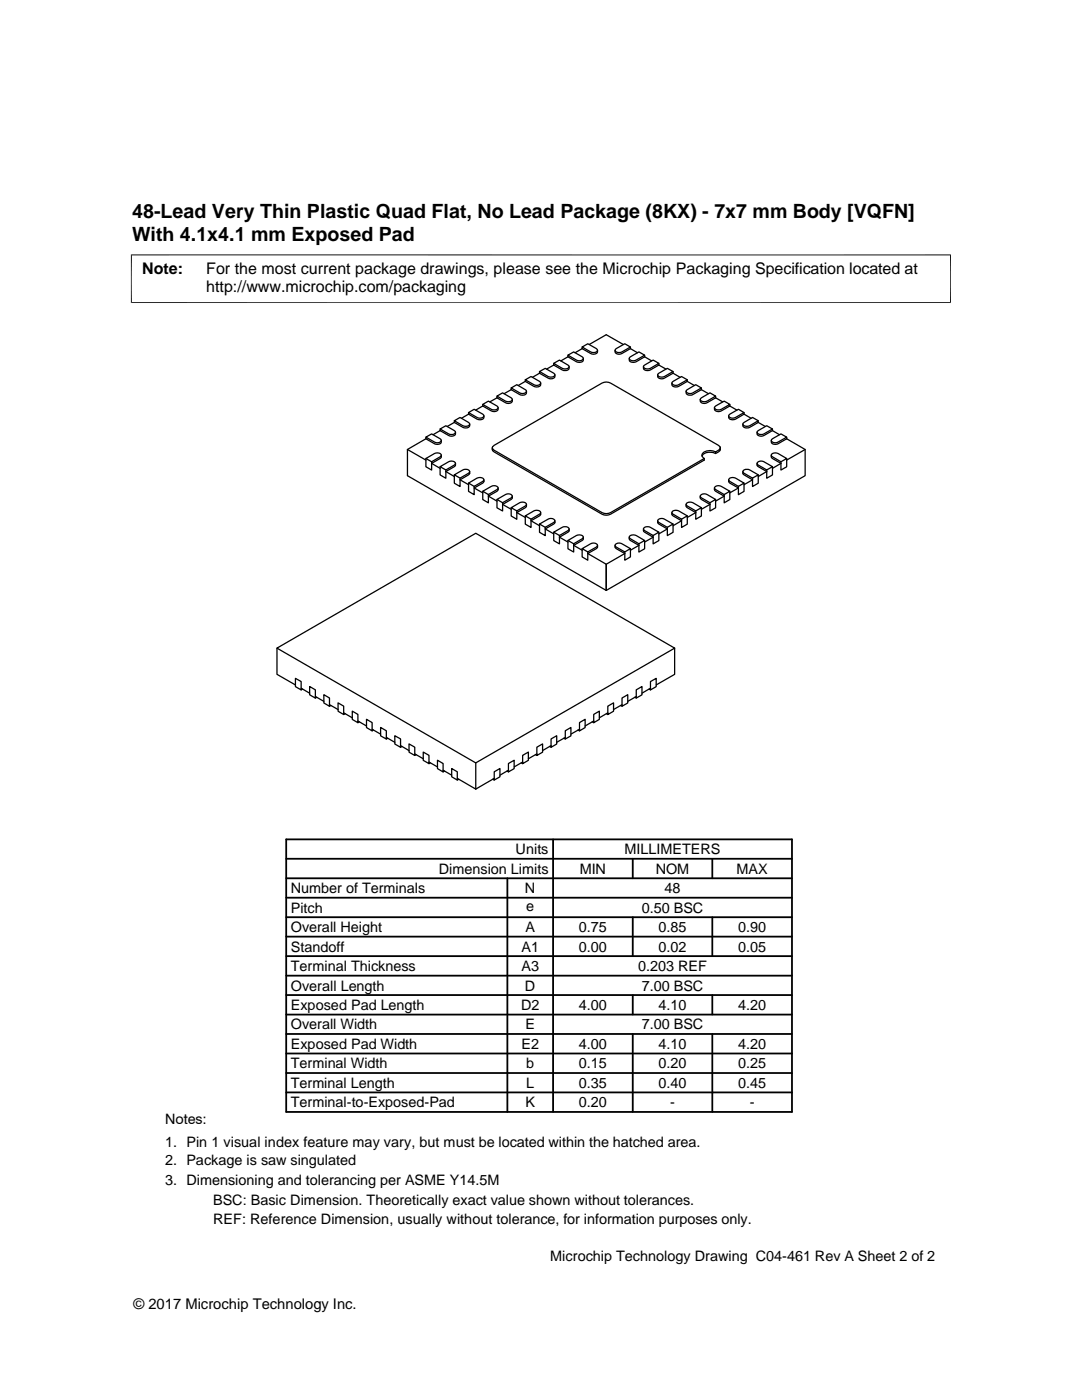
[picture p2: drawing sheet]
<svg xmlns="http://www.w3.org/2000/svg" width="216mm" height="279mm" viewBox="0 0 216 279" stroke-linecap="round" stroke-linejoin="round" font-family="sans-serif">
<g fill="none" stroke="#000" stroke-width=".25">
<path d="M99.2 79.1l1.1-.7 1.7 1 .2 .3a.98 .98 0 0 1-1.3 .4zM99.2 79.4l1.9 1.1a.76 .76 0 0 0 .8-.1 .76 .76 0 0 0 .3-.7M99.2 79.1v.3M99.2 79.4l-1.5 .8M102 77.4l1.1-.6 1.7 1 .3 .3a.92 .92 0 0 1-1.4 .3zM102 77.8l1.9 1a.76 .76 0 0 0 .8 0 .76 .76 0 0 0 .4-.7M102 77.4v.4M102 77.8l-1.4 .8M104.8 75.8l1.2-.7 1.7 1 .2 .4a.92 .92 0 0 1-1.4 .3zM104.8 76.1l2 1.1a.74 .74 0 0 0 .8 0 .74 .74 0 0 0 .3-.7M104.8 76.1l-1.4 .8M104.8 75.8v.3"/>
<path d="M107.7 74.1l1.1-.6 1.7 1 .2 .3a.94 .94 0 0 1-1.3 .3zM107.7 74.5l1.9 1.1a.76 .76 0 0 0 .8-.1 .76 .76 0 0 0 .3-.7M107.7 74.1v.4M107.7 74.5l-1.5 .8M110.5 72.5l1.1-.6 1.7 1 .3 .3a.98 .98 0 0 1-1.4 .3zM110.5 72.9l1.9 1a.76 .76 0 0 0 .8 0 .76 .76 0 0 0 .4-.7M110.5 72.5v.4M110.5 72.9l-1.4 .8M113.3 70.9l1.2-.7 1.7 1 .2 .3a.95 .95 0 0 1-1.4 .4zM113.3 71.2l1.7 1 .6 .1a.66 .66 0 0 0 .8-.8M113.3 71.2l-1.4 .8M113.3 70.9v.3"/>
<path d="M116.2 69.3l1.1-.7 1.7 1 .2 .3a.95 .95 0 0 1-1.3 .3zM116.2 69.6l1.9 1.1a.75 .75 0 0 0 .8-.1 .75 .75 0 0 0 .3-.7M116.2 69.6l-1.5 .8M116.2 69.3v.3M122.8 69.7l1.9-1.1 1.1 .7-2 1a.67 .67 0 0 1-.7 .1 .67 .67 0 0 1-.3-.7zM124.4 68.7l-3.4-1.9-3.4 1.9M125.6 71.4l1.9-1.2 1.1 .7-1.9 1.1a.7 .7 0 0 1-1.1-.6zM125.8 69.6l-2 1.1a.75 .75 0 0 1-.7-.1 .75 .75 0 0 1-.4-.7M125.8 69.6l1.4 .8M125.8 69.3v.3M128.4 73l1.9-1.1 1.2 .6-1.7 1-.6 .1a.59 .59 0 0 1-.8-.6zM128.6 71.2l-1.7 1-.5 .1a.66 .66 0 0 1-.8-.8"/>
<path d="M128.6 70.9v.3M128.6 71.2l1.4 .8M131.3 74.7l1.9-1.2 1.1 .6-1.9 1.1a.68 .68 0 0 1-.8 .1 .68 .68 0 0 1-.3-.6zM131.5 72.5v.4M131.5 72.9l1.4 .8M131.5 72.9l-2 1a.76 .76 0 0 1-.8 0 .76 .76 0 0 1-.3-.7M134.1 76.3l1.9-1.2 1.1 .7-1.9 1.1a.7 .7 0 0 1-1.1-.6zM134.3 74.1v.4M134.3 74.5l1.4 .8M134.3 74.5l-1.9 1.1a.76 .76 0 0 1-.8-.1 .76 .76 0 0 1-.4-.7M136.9 77.9l1.9-1.1 1.2 .6-2 1.1a.7 .7 0 0 1-1.1-.6zM137.1 76.1l1.5 .8"/>
<path d="M137.1 75.8v.3M137.1 76.1l-1.9 1.1a.74 .74 0 0 1-.8 0 .74 .74 0 0 1-.3-.7M139.8 79.6l1.9-1.2 1.1 .7-2 1a.66 .66 0 0 1-.7 .1 .66 .66 0 0 1-.3-.6zM140 77.8l-2 1a.76 .76 0 0 1-.8 0 .76 .76 0 0 1-.3-.7M140 77.4v.4M140 77.8l1.4 .8M142.8 79.4l1.4 .8M142.8 79.1v.3M142.8 79.4l-2 1.1a.76 .76 0 0 1-.8-.1 .76 .76 0 0 1-.3-.7M81.3 89.7v5.2l39.7 22.9M81.3 89.7l3.7 2.1M85 87.2l1.1-.6 1.7 1 .3 .3a.92 .92 0 0 1-1.4 .3z"/>
<path d="M85 87.6l1.9 1a.74 .74 0 0 0 .8 0 .74 .74 0 0 0 .4-.7M85 87.6l-3.7 2.1M85 87.2v.4M85 91.5v1.7l1.1 .6v-1.6M85 91.5l1.9-1.1a.69 .69 0 0 1 .8 0 .69 .69 0 0 1 .3 .6l-1.9 1.2zM87.8 85.6l1.2-.6 1.7 .9 .2 .4a.94 .94 0 0 1-1.4 .3zM87.8 85.9l1.7 1 .6 .2a.69 .69 0 0 0 .8-.8M87.8 85.6v.3M87.8 85.9l-1.4 .9M87.8 93.1v1.7l1.2 .6v-1.6M87.8 93.1l2-1a.7 .7 0 0 1 1 .5l-1.8 1.2zM88.1 90.8l-.1 .5-.2 .2-1.7 1 1.7 1"/>
<path d="M90.7 84l1.1-.7 1.7 1 .2 .3a.98 .98 0 0 1-1.3 .4zM90.7 84.3l1.9 1.1a.76 .76 0 0 0 .8 0 .76 .76 0 0 0 .3-.8M90.7 84v.3M90.7 84.3l-1.5 .8M90.7 94.8v1.6l1.1 .7v-1.7M90.7 94.8l1.9-1.1a.67 .67 0 0 1 .7-.1 .67 .67 0 0 1 .4 .7l-1.9 1.1zM90.9 92.5l-.1 .5-.1 .1-1.7 1 1.7 1M93.5 82.7l-1.4 .8M93.5 82.3v.4M93.5 82.3l1.1-.6 1.7 1 .3 .3a.95 .95 0 0 1-1.4 .3zM93.5 82.7l1.9 1a.74 .74 0 0 0 .8 0 .74 .74 0 0 0 .4-.7M93.5 96.4v1.7l1.1 .6v-1.6"/>
<path d="M93.5 96.4l1.9-1.1a.66 .66 0 0 1 .8 0 .66 .66 0 0 1 .3 .6l-1.9 1.2zM93.7 94.1v.3l-.2 .4-1.7 1 1.7 .9M96.3 80.7l1.2-.6 1.7 .9 .2 .4a.95 .95 0 0 1-1.4 .3zM96.3 81l2 1.1a.75 .75 0 0 0 .8 0 .75 .75 0 0 0 .3-.7M96.3 98v1.7l1.2 .7v-1.7M96.3 81l-1.4 .9M96.3 80.7v.3M96.3 98l2-1a.67 .67 0 0 1 .7-.1 .67 .67 0 0 1 .3 .7l-1.8 1.1zM96.6 95.8v.3l-.3 .3-1.7 1 1.7 1M99.2 99.7l1.9-1.1a.67 .67 0 0 1 .7 0 .67 .67 0 0 1 .4 .6l-1.9 1.1zM99.2 99.7v1.6l1.1 .7v-1.7M99.4 97.4v.3l-.2 .3-1.7 1 1.7 1"/>
<path d="M102.2 99v.4l-.2 .3-1.7 1 1.7 .9M139.7 99v.4l.3 .3 1.7 1-1.7 .9M139.8 98.9a1.03 1.03 0 0 1 1.3-.2l1.7 1-1.1 .6-1.7-.9-.3-.4zM142.6 97.4v.3l.2 .3 1.7 1-1.7 1M142.6 97.2a1.08 1.08 0 0 1 1.3-.1l1.7 .9-1.1 .7-1.7-1-.2-.3zM142.6 81.2l1.9-1.1 1.1 .6-1.9 1.1a.67 .67 0 0 1-.7 0 .67 .67 0 0 1-.4-.6zM142.8 90.2v.3M142.8 99.7v1.6l-1.1 .7v-1.7M143.7 89.4l-.3-.5-21.6-12.4a1.84 1.84 0 0 0-1.7 0l-21.5 12.4-.4 .5M143.7 89.4l-.1 .2-.8 .6a2.05 2.05 0 0 0-2.7 .5v.3l.4 .5-18.7 10.8a1.84 1.84 0 0 1-1.7 0l-21.5-12.4-.4-.5a.69 .69 0 0 0 .4 .8l21.5 12.4a1.84 1.84 0 0 0 1.7 0l18.7-10.8v-.3M143.7 89.4a.69 .69 0 0 1-.3 .8l-.6 .3a2.14 2.14 0 0 0-2.7 .5M145.4 95.8v.3l.2 .3 1.7 1-1.7 1"/>
<path d="M145.5 95.6a1.11 1.11 0 0 1 1.3-.2l1.7 1-1.2 .7-1.7-1-.2-.3zM145.5 82.8l1.8-1.1 1.2 .6-2 1.1a.67 .67 0 0 1-.7 .1 .67 .67 0 0 1-.3-.7zM145.6 98v1.7l-1.1 .7v-1.7M145.6 80.7v.3M145.6 81l1.4 .9M145.6 81l-1.9 1.1a.75 .75 0 0 1-.8 0 .75 .75 0 0 1-.3-.7M148.2 94.1l.1 .5 1.9 1.2-1.7 .9M148.3 94a1.08 1.08 0 0 1 1.3-.2l1.7 1-1.1 .6-1.7-1-.2-.1zM148.3 84.5l1.9-1.2 1.1 .7-1.7 1-.6 .1a.59 .59 0 0 1-.7-.6zM148.5 96.4v1.7l-1.2 .6v-1.6M148.5 82.7l1.4 .8M148.5 82.3v.4"/>
<path d="M148.5 82.7l-2 1a.74 .74 0 0 1-.8 0 .74 .74 0 0 1-.3-.7M151.1 92.5v.5l.2 .1 1.7 1-1.7 1M151.1 92.3a1.08 1.08 0 0 1 1.3-.1l1.7 .9-1.1 .7-1.7-1-.2-.2zM151.1 86.1l1.9-1.1 1.1 .6-1.9 1.1a.7 .7 0 0 1-1.1-.6zM151.3 94.8v1.6l-1.1 .7v-1.7M151.3 84v.3M151.3 84.3l1.4 .8M151.3 84.3l-1.9 1.1a.76 .76 0 0 1-.8 0 .76 .76 0 0 1-.4-.8M153.9 90.8v.5l.2 .2 1.7 1-1.7 1M153.9 90.7a1.11 1.11 0 0 1 1.4-.2l1.7 1-1.2 .7-1.9-1.2zM153.9 87.7l1.9-1.1 1.2 .6-2 1.1a.7 .7 0 0 1-1.1-.6zM154.1 93.1v1.7l-1.1 .6v-1.6"/>
<path d="M154.1 85.6v.3M154.1 85.9l1.5 .9M154.1 85.9l-1.7 1-.5 .2a.69 .69 0 0 1-.8-.8M157 91.5v1.7l-1.2 .6v-1.6M157 87.2v.4M157 87.6l-2 1a.74 .74 0 0 1-.8 0 .74 .74 0 0 1-.3-.7M157 87.6l3.7 2.1v5.2l-39.7 22.9M160.7 89.7l-3.7 2.1M102 101.3v1.7l1.1 .6v-1.6M102 101.3l1.9-1.1a.68 .68 0 0 1 .7 0 .68 .68 0 0 1 .4 .6l-1.9 1.2zM104.8 103v1.6l1.2 .7v-1.7M104.8 103l2-1.1a.69 .69 0 0 1 .7-.1 .69 .69 0 0 1 .3 .7l-1.8 1.1z"/>
<path d="M105.1 100.7l-.1 .5-.2 .1-1.7 1 1.7 1M107.7 104.6v1.6l1.1 .7v-1.7M107.7 104.6l1.9-1.1a.7 .7 0 0 1 1.1 .6l-1.9 1.1zM107.9 102.3l-.1 .5-.1 .2-1.7 .9 1.7 1M110.5 106.2v1.7l1.1 .6v-1.6M110.5 106.2l1.9-1.1a.7 .7 0 0 1 1.1 .6l-1.9 1.2zM110.7 103.9v.5l-.2 .2-1.7 1 1.7 1M113.3 107.9v1.6l1.2 .7v-1.7M113.3 107.9l1.7-1 .6-.2a.59 .59 0 0 1 .8 .7l-1.9 1.1zM113.6 105.6l-.1 .5-1.9 1.1 1.7 1M116.2 109.5v1.6l1.1 .7v-1.6M116.2 109.5l1.9-1.1a.67 .67 0 0 1 .7 0 .67 .67 0 0 1 .4 .6l-1.9 1.2z"/>
<path d="M116.4 107.2v.5l-.2 .2-1.7 .9 1.7 1M119.2 108.8v.4l-.2 .3-1.7 1 3.7 2.1v5.2M122.7 108.8v.4l.3 .3 1.7 1-3.7 2.1v5.2M122.8 108.7a1.08 1.08 0 0 1 1.3-.2l1.7 1-1.1 .7-1.7-1-.3-.4zM125.6 107.2v.5l.2 .2 1.7 .9-1.7 1M125.6 107l.4-.2h.7l1.9 1.1-1.1 .6-1.7-1-.2-.1zM125.8 109.5v1.6l-1.1 .7v-1.6M128.4 105.6v.5l1.9 1.1M128.4 105.4a1.08 1.08 0 0 1 1.4-.2l1.7 1-1.2 .7-1.7-1-.2-.2zM128.6 107.9v1.6l-1.1 .7v-1.7M130.3 107.2l-1.7 1M131.2 103.9l.1 .5 .2 .2 1.7 1-1.7 1"/>
<path d="M131.3 103.8a1.03 1.03 0 0 1 1.3-.2l1.7 1-1.1 .6-1.7-.9-.2-.2zM131.5 106.2v1.7l-1.2 .6v-1.6M134.1 102.3v.5l.2 .2 1.7 .9-1.7 1M134.1 102.1a1.11 1.11 0 0 1 1.3-.1l1.7 1-1.1 .6-1.9-1.1zM134.3 104.6v1.6l-1.1 .7v-1.7M136.9 100.7v.5l.2 .1 1.7 1-1.7 1M136.9 100.5a1.11 1.11 0 0 1 1.4-.2l1.7 1-1.2 .7-1.7-1-.2-.2zM137.1 103v1.6l-1.1 .7v-1.7M140 101.3v1.7l-1.2 .6v-1.6M55.3 129.3l39.6-22.9 39.7 22.9-39.7 23zM55.3 129.3v5.3l3.6 2.1M58.9 135.4l1.2 .6v1.7l-1.2-.7z"/>
<path d="M60.1 137.4l1.7 .9M60.4 137.5l-.3 .2M61.8 137l1.1 .7v1.6l-1.1-.6zM62.9 139l1.7 1M63.2 139.1l-.3 .2M64.6 138.6l1.1 .7v1.6l-1.1-.6zM124.1 139.3l1.2-.7v1.7l-1.2 .6zM126.7 139.1l.3 .2M127 137.7l1.1-.7v1.7l-1.1 .6zM127 139l-1.7 1M129.5 137.5l.3 .2M129.8 137.4l-1.7 .9"/>
<path d="M129.8 136l1.1-.6v1.6l-1.1 .7zM134.6 129.3v5.3l-3.7 2.1M65.7 140.6l1.8 1M66 140.8l-.3 .1M67.5 140.3l1.1 .6v1.7l-1.1-.7zM68.6 142.3l1.7 1M68.9 142.4l-.3 .2M70.3 141.9l1.1 .7v1.6l-1.1-.6zM71.4 143.9l1.7 1M71.7 144.1l-.3 .1M73.1 143.6l1.2 .6v1.7l-1.2-.7zM74.3 145.5l1.6 1"/>
<path d="M74.5 145.7l-.2 .2M75.9 145.2l1.2 .6v1.7l-1.2-.6zM77.1 147.2l1.7 .9M77.4 147.3l-.3 .2M78.8 146.8l1.1 .7v1.6l-1.1-.6zM79.9 148.8l1.7 1M80.2 149l-.3 .1M81.6 148.5l1.2 .6v1.7l-1.2-.7zM82.8 150.5l1.7 .9M83 150.6l-.2 .2M84.5 150.1l1.1 .6v1.7l-1.1-.7zM85.6 152.1l1.7 1"/>
<path d="M85.9 152.3l-.3 .1M87.3 151.7l1.1 .7v1.7l-1.1-.7zM88.4 153.7l1.7 1M88.7 153.9l-.3 .2M90.1 153.4l1.1 .6v1.7l-1.1-.7zM91.2 155.3l3.7 2.2M91.5 155.5l-.3 .2M94.9 152.3v5.2M98.3 155.5l.3 .2M98.6 155.3l-3.7 2.2M98.6 154l1.2-.6v1.6l-1.2 .7zM101.2 153.9l.3 .2"/>
<path d="M101.5 152.4l1.1-.7v1.7l-1.1 .7zM101.5 153.7l-1.7 1M104 152.3l.3 .1M104.3 150.7l1.1-.6v1.6l-1.1 .7zM104.3 152.1l-1.7 1M106.8 150.6l.3 .2M107.1 149.1l1.2-.6v1.6l-1.2 .7zM107.1 150.5l-1.7 .9M109.7 149l.3 .1M110 147.5l1.1-.7v1.7l-1.1 .6zM110 148.8l-1.7 1M112.5 147.3l.3 .2"/>
<path d="M112.8 145.8l1.1-.6v1.7l-1.1 .6zM112.8 147.2l-1.7 .9M115.3 145.7l.3 .2M115.6 144.2l1.2-.6v1.6l-1.2 .7zM115.6 145.5l-1.7 1M118.2 144.1l.3 .1M118.5 142.6l1.1-.7v1.7l-1.1 .6zM118.5 143.9l-1.7 1M121 142.4l.3 .2M121.3 140.9l1.1-.6v1.6l-1.1 .7zM121.3 142.3l-1.7 1M123.8 140.8l.3 .1"/>
<path d="M124.1 140.6l-1.7 1"/>
</g>
<path d="M26.1 50.9h163.7M26.2 50.8v9.7M189.7 50.8v9.7M26.1 60.4h163.7" fill="none" stroke="#000" stroke-width=".2"/>
<g fill="none" stroke="#000" stroke-width=".36">
<path d="M57.1 179.2h100.9M57.1 175.3h100.9M57.1 171.4h100.9M57.1 167.5h100.9v54.4h-100.9zM101.2 175.3v46.6M110.4 167.5v54.4M126.3 171.4v3.9M142.1 171.4v3.9M57.1 186.9h100.9M57.1 183h100.9M57.1 198.6h100.9M57.1 194.7h100.9"/>
<path d="M57.1 190.8h100.9M126.3 183v7.8M126.3 198.6v3.9M142.1 183v7.8M142.1 198.6v3.9M57.1 214.1h100.9M57.1 206.4h100.9M57.1 202.5h100.9M57.1 210.2h100.9M57.1 218h100.9M126.3 206.4v15.5M142.1 206.4v15.5"/>
</g>
<g font-size="3.9">
<text x="26.4" y="43.5">48-Lead Very Thin Plastic Quad Flat, No Lead Package (8KX) - 7x7 mm Body [VQFN]</text>
<text x="26.4" y="48">With 4.1x4.1 mm Exposed Pad</text>
</g>
<g font-size="3.2">
<text x="28.4" y="54.6">Note:</text>
<text x="41.1" y="58.3">http://www.microchip.com/packaging</text>
<text x="41.1" y="54.6">For the most current package drawings, please see the Microchip Packaging Specification located at</text>
</g>
<g font-size="2.9">
<text x="102.9" y="170.5">Units</text>
<text x="124.6" y="170.5">MILLIMETERS</text>
<text x="58" y="178.2">Number of Terminals</text>
<text x="87.6" y="174.4">Dimension Limits</text>
<text x="104.8" y="178.2">N</text>
<text x="115.7" y="174.4">MIN</text>
<text x="130.8" y="174.4">NOM</text>
<text x="132.6" y="178.2">48</text>
<text x="147" y="174.4">MAX</text>
<text x="58" y="182.1">Pitch</text>
<text x="105" y="181.8">e</text>
<text x="128" y="182.1">0.50 BSC</text>
<text x="58" y="186">Overall Height</text>
<text x="58" y="189.9">Standoff</text>
<text x="104.1" y="189.9">A1</text>
<text x="104.8" y="186">A</text>
<text x="115.5" y="186">0.75</text>
<text x="115.5" y="189.9">0.00</text>
<text x="131.4" y="186">0.85</text>
<text x="131.4" y="189.9">0.02</text>
<text x="147.3" y="186">0.90</text>
<text x="147.3" y="189.9">0.05</text>
<text x="58" y="193.8">Terminal Thickness</text>
<text x="58" y="197.7">Overall Length</text>
<text x="104.1" y="193.8">A3</text>
<text x="104.8" y="197.7">D</text>
<text x="127.3" y="193.8">0.203 REF</text>
<text x="128" y="197.7">7.00 BSC</text>
<text x="58" y="201.6">Exposed Pad Length</text>
<text x="104" y="201.6">D2</text>
<text x="115.5" y="201.6">4.00</text>
<text x="131.4" y="201.6">4.10</text>
<text x="147.3" y="201.6">4.20</text>
<text x="58" y="205.4">Overall Width</text>
<text x="58" y="209.3">Exposed Pad Width</text>
<text x="104" y="209.3">E2</text>
<text x="104.8" y="205.4">E</text>
<text x="115.5" y="209.3">4.00</text>
<text x="128" y="205.4">7.00 BSC</text>
<text x="131.4" y="209.3">4.10</text>
<text x="147.3" y="209.3">4.20</text>
<text x="58" y="213.2">Terminal Width</text>
<text x="105" y="213.2">b</text>
<text x="115.5" y="213.2">0.15</text>
<text x="131.4" y="213.2">0.20</text>
<text x="147.3" y="213.2">0.25</text>
<text x="58" y="217.1">Terminal Length</text>
<text x="58" y="221">Terminal-to-Exposed-Pad</text>
<text x="104.8" y="221">K</text>
<text x="105" y="217.1">L</text>
<text x="115.5" y="217.1">0.35</text>
<text x="115.5" y="221">0.20</text>
<text x="131.4" y="217.1">0.40</text>
<text x="133.7" y="221">-</text>
<text x="147.3" y="217.1">0.45</text>
<text x="149.6" y="221">-</text>
<text x="32.9" y="224.3">Notes:</text>
<text x="32.9" y="228.9">1. Pin 1 visual index feature may vary, but must be located within the hatched area.</text>
<text x="32.9" y="232.6">2. Package is saw singulated</text>
<text x="32.9" y="236.5">3. Dimensioning and tolerancing per ASME Y14.5M</text>
<text x="42.5" y="244.3">REF: Reference Dimension, usually without tolerance, for information purposes only.</text>
<text x="42.5" y="240.6">BSC: Basic Dimension. Theoretically exact value shown without tolerances.</text>
<text x="109.8" y="251.7">Microchip Technology Drawing C04-461 Rev A Sheet 2 of 2</text>
<text x="26.6" y="261.3">© 2017 Microchip Technology Inc.</text>
</g>
</svg>
